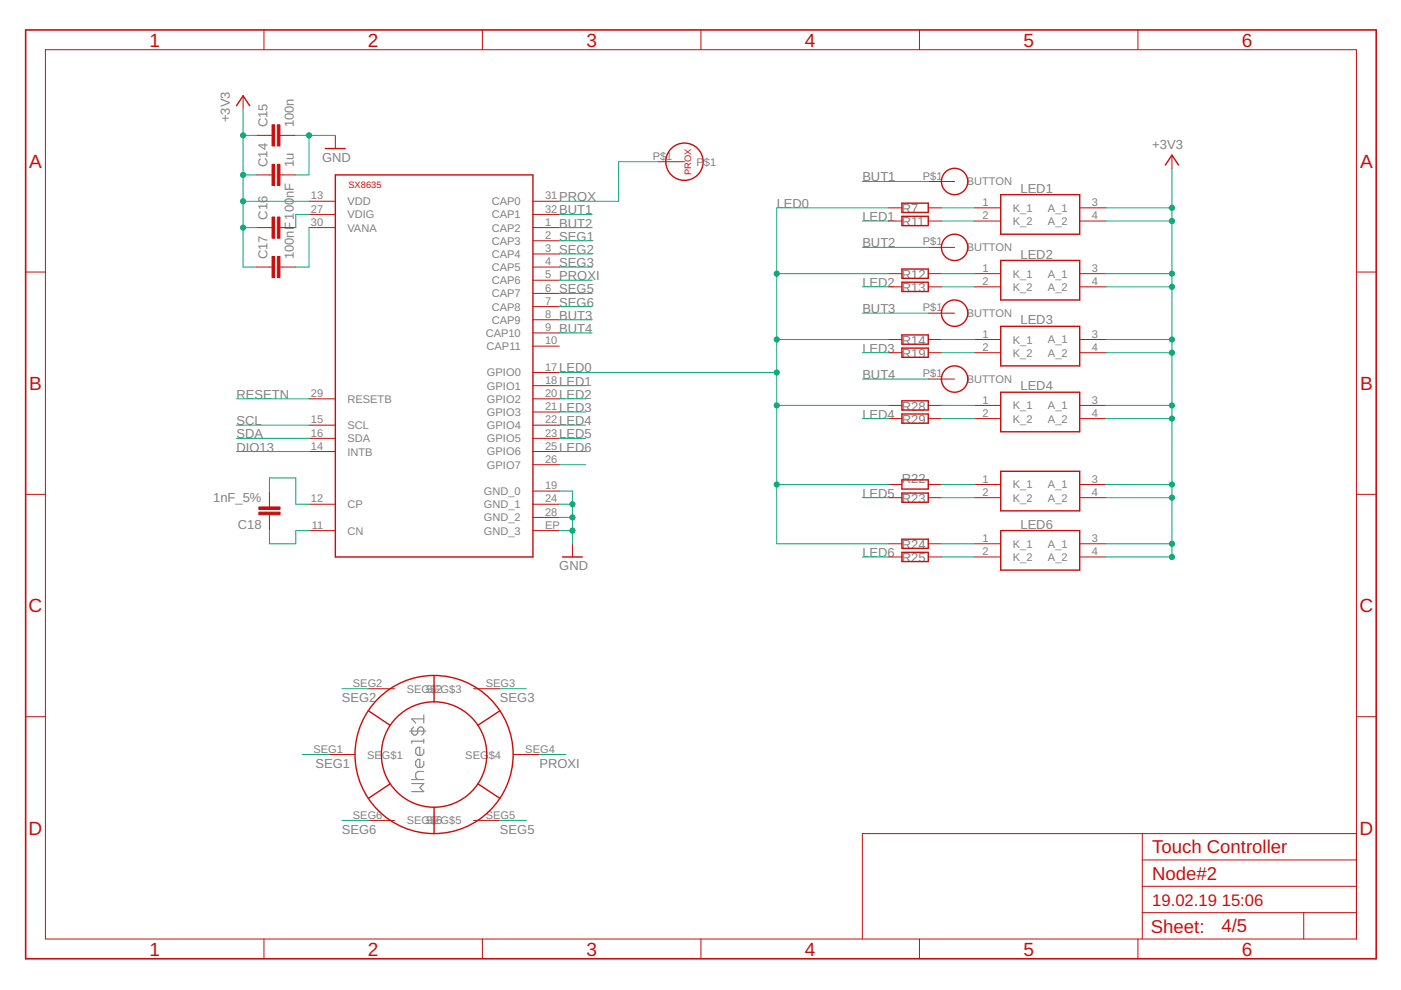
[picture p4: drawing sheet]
<svg xmlns="http://www.w3.org/2000/svg" width="297mm" height="210mm" viewBox="0 0 297 210" stroke-linecap="round" stroke-linejoin="round" font-family="sans-serif">
<path d="M86.8 155h3.5M87.7 154.1l-.4 .5v.8l.4 .5h.4l.5-.5v-.8l.4-.5h.4l.5 .5v.8l-.5 .5M89.9 158.9v.8l-.5 .4h-.8l-.5-.4v-.8l.5-.5h.4v1.7M89.9 151.6v1.7M89.9 156.7v.9M89.9 157.1h-2.6v.5M89.9 152.4h-2.6l.8 .9M87.3 166.1h2.6l-.9 .9 .9 .9h-2.6M87.3 165.3h2.6M89.9 163.6h-1.3l-.5 .4v.8l.5 .5M89.9 161.4v.9l-.5 .4h-.8l-.5-.4v-.9l.5-.4h.4v1.7" fill="none" stroke="#808080" stroke-width=".23"/>
<g fill="none" stroke="#c90d0c" stroke-width=".21">
<path d="M9.6 10.5h278v188.6h-278zM56 6.3v4.2M102.3 6.3v4.2M148.6 6.3v4.2M194.9 6.3v4.2M241.3 6.3v4.2M51.5 20.3v2.8M54.3 37.1h3.4M54.3 28.7h3.4M59.4 37.1h3.3M59.4 28.7h3.3M71.1 28.7v2.8"/>
<path d="M139.5 34.3h5.6M196.8 38.5h5.6M248.5 32.9v2.8M5.4 57.7h4.2M54.3 48.3h3.4M54.3 56.6h3.4M59.4 48.3h3.3M59.4 56.6h3.3M65.5 42.7h5.6M65.5 45.5h5.6M65.5 48.3h5.6M113 42.7h5.6"/>
<path d="M113 45.5h5.6M113 48.3h5.6M113 51.1h5.6M113 53.8h5.6M113 56.6h5.6M113 59.4h5.6M188.4 44.1h2.8M188.4 46.9h2.8M188.4 58h2.8M196.8 44.1h2.8M196.8 46.9h2.8M196.8 58h2.8"/>
<path d="M196.8 52.5h5.6M206.6 44.1h5.6M206.6 46.9h5.6M206.6 58h5.6M228.9 44.1h5.6M228.9 46.9h5.6M228.9 58h5.6M287.6 57.7h4.2M113 62.2h5.6M113 65h5.6M113 67.8h5.6M113 70.6h5.6"/>
<path d="M113 73.4h5.6M113 79h5.6M188.4 60.8h2.8M188.4 72h2.8M188.4 74.8h2.8M196.8 60.8h2.8M196.8 72h2.8M196.8 74.8h2.8M196.8 66.4h5.6M206.6 60.8h5.6M206.6 72h5.6M206.6 74.8h5.6"/>
<path d="M228.9 60.8h5.6M228.9 72h5.6M228.9 74.8h5.6M65.5 84.6h5.6M65.5 90.1h5.6M65.5 92.9h5.6M65.5 95.7h5.6M113 81.8h5.6M113 84.6h5.6M113 87.4h5.6M113 90.1h5.6M113 92.9h5.6"/>
<path d="M113 95.7h5.6M113 98.5h5.6M188.4 86h2.8M188.4 88.8h2.8M196.8 86h2.8M196.8 88.8h2.8M196.8 80.4h5.6M206.6 86h5.6M206.6 88.8h5.6M228.9 86h5.6M228.9 88.8h5.6M5.4 104.8h4.2"/>
<path d="M57.1 104.1v3.4M57.1 109.2v3.3M65.5 106.9h5.6M65.5 112.5h5.6M113 104.1h5.6M113 106.9h5.6M113 109.7h5.6M113 112.5h5.6M121.4 115.3v2.8M188.4 102.7h2.8M188.4 105.5h2.8M188.4 115.3h2.8"/>
<path d="M188.4 118.1h2.8M196.8 102.7h2.8M196.8 105.5h2.8M196.8 115.3h2.8M196.8 118.1h2.8M206.6 102.7h5.6M206.6 105.5h5.6M206.6 115.3h5.6M206.6 118.1h5.6M228.9 102.7h5.6M228.9 105.5h5.6M228.9 115.3h5.6"/>
<path d="M228.9 118.1h5.6M287.6 104.8h4.2M5.4 152h4.2M69.7 160h5.6M78.1 146h5.6M100.4 146h5.6M108.8 160h5.6M287.6 152h4.2M78.1 173.9h5.6M100.4 173.9h5.6M242.2 176.7v22.4M287.6 176.7h-104.8v22.4"/>
<path d="M56 199.1v4.2M102.3 199.1v4.2M148.6 199.1v4.2M194.9 199.1v4.2M241.3 199.1v4.2M242.2 193.5h45.4M242.2 187.9h45.4M242.2 182.3h45.4M276.4 193.5v5.6"/>
</g>
<path d="M5.4 6.3h286.4v197h-286.4z" fill="none" stroke="#c90d0c" stroke-width=".34"/>
<g fill="none" stroke="#c90d0c" stroke-width=".3">
<path d="M50.1 22.4l1.4-2.1 1.4 2.1M69 31.5h4.2M71.1 37.1h41.9v81h-41.9zM247.1 35l1.4-2.1 1.4 2.1M191.2 43.1h5.6v1.9h-5.6zM191.2 45.9h5.6v1.9h-5.6zM191.2 57h5.6v2h-5.6zM191.2 59.8h5.6v2h-5.6zM212.2 41.3h16.7v8.4h-16.7zM212.2 55.2h16.7v8.4h-16.7zM191.2 71h5.6v2h-5.6zM191.2 73.8h5.6v2h-5.6z"/>
<path d="M212.2 69.2h16.7v8.4h-16.7zM191.2 85h5.6v1.9h-5.6zM191.2 87.8h5.6v1.9h-5.6zM212.2 99.9h16.7v8.4h-16.7zM212.2 83.2h16.7v8.3h-16.7zM119.3 118.1h4.2M191.2 101.7h5.6v2h-5.6zM191.2 104.5h5.6v2h-5.6zM191.2 114.3h5.6v2h-5.6zM191.2 117.1h5.6v2h-5.6zM212.2 112.5h16.7v8.4h-16.7zM78.1 150.7l4.6 3.1"/>
<path d="M92 143.2v5.6M106 150.7l-4.7 3.1M82.7 166.2l-4.6 3.1M92 171.2v5.5M101.3 166.2l4.7 3.1"/>
<circle cx="145.1" cy="34.3" r="4"/>
<circle cx="202.4" cy="38.5" r="2.79"/>
<circle cx="202.4" cy="52.5" r="2.79"/>
<circle cx="202.4" cy="66.4" r="2.79"/>
<circle cx="202.4" cy="80.4" r="2.79"/>
<circle cx="92" cy="160" r="16.8"/>
<circle cx="92" cy="160" r="11.2"/>
</g>
<g fill="#c90d0c" stroke="#c90d0c" stroke-width=".21">
<path d="M58.8 34.8h.6v4.5h-.6z"/>
<path d="M57.7 34.8h.5v4.5h-.5z"/>
<path d="M58.8 26.5h.6v4.4h-.6z"/>
<path d="M57.7 26.5h.5v4.4h-.5z"/>
<path d="M58.8 46h.6v4.5h-.6z"/>
<path d="M57.7 46h.5v4.5h-.5z"/>
<path d="M58.8 54.4h.6v4.5h-.6z"/>
<path d="M57.7 54.4h.5v4.5h-.5z"/>
<path d="M54.9 107.5h4.5v.5h-4.5z"/>
<path d="M54.9 108.6h4.5v.5h-4.5z"/>
</g>
<g fill="none" stroke="#0dab76" stroke-width=".21">
<path d="M51.5 28.7h2.8M51.5 37.1h2.8M51.5 23.1v33.5h2.8M62.7 28.7h8.4M65.5 28.7v8.4h-2.8M139.5 34.3h-8.4v8.4h-12.5M182.8 38.5h14M248.5 35.7v82.4h-14M51.5 42.7h14M51.5 48.3h2.8M65.5 48.3v8.3h-2.8M65.5 45.5h-2.8v2.8"/>
<path d="M118.6 56.6h7M118.6 48.3h7M118.6 45.5h7M118.6 51.1h7M118.6 53.8h7M118.6 59.4h7M164.7 58h23.7M182.8 46.9h5.6M182.8 52.5h14M188.4 44.1h-23.7v71.2h23.7M199.6 44.1h7M199.6 46.9h7"/>
<path d="M199.6 58h7M234.5 44.1h14M234.5 46.9h14M234.5 58h14M118.6 79h46.1M118.6 67.8h7M118.6 70.6h7M118.6 62.2h7M118.6 65h7M164.7 72h23.7M182.8 74.8h5.6M182.8 60.8h5.6"/>
<path d="M182.8 66.4h14M199.6 72h7M199.6 74.8h7M199.6 60.8h7M234.5 72h14M234.5 74.8h14M234.5 60.8h14M50.1 92.9h15.4M50.1 90.1h15.4M50.1 84.6h15.4M50.1 95.7h15.4M118.6 92.9h5.6"/>
<path d="M118.6 90.1h5.6M118.6 84.6h5.6M118.6 81.8h5.6M118.6 87.4h5.6M118.6 98.5h5.6M118.6 95.7h5.6M164.7 86h23.7M182.8 88.8h5.6M182.8 80.4h14M199.6 86h7M199.6 88.8h7M234.5 86h14"/>
<path d="M234.5 88.8h14M57.1 104.1v-2.8h5.6v5.6h2.8M57.1 112.5v2.8h5.6v-2.8h2.8M118.6 104.1h2.8v11.2M118.6 106.9h2.8M118.6 109.7h2.8M118.6 112.5h2.8M164.7 102.7h23.7M182.8 118.1h5.6M182.8 105.5h5.6M199.6 115.3h7M199.6 118.1h7"/>
<path d="M199.6 102.7h7M199.6 105.5h7M234.5 115.3h14M234.5 102.7h14M234.5 105.5h14M64.1 160h5.6M72.5 146h5.6M106 146h5.6M114.4 160h5.6M72.5 173.9h5.6M106 173.9h5.6"/>
</g>
<g fill="#0dab76" stroke="#0dab76" stroke-width=".21">
<circle cx="65.5" cy="28.7" r=".55"/>
<circle cx="121.4" cy="106.9" r=".55"/>
<circle cx="121.4" cy="109.7" r=".55"/>
<circle cx="121.4" cy="112.5" r=".55"/>
<circle cx="51.5" cy="28.7" r=".55"/>
<circle cx="51.5" cy="37.1" r=".55"/>
<circle cx="51.5" cy="42.7" r=".55"/>
<circle cx="51.5" cy="48.3" r=".55"/>
<circle cx="248.5" cy="46.9" r=".55"/>
<circle cx="248.5" cy="88.8" r=".55"/>
<circle cx="248.5" cy="118.1" r=".55"/>
<circle cx="248.5" cy="102.7" r=".55"/>
<circle cx="248.5" cy="115.3" r=".55"/>
<circle cx="248.5" cy="105.5" r=".55"/>
<circle cx="248.5" cy="74.8" r=".55"/>
<circle cx="248.5" cy="86" r=".55"/>
<circle cx="248.5" cy="60.8" r=".55"/>
<circle cx="248.5" cy="72" r=".55"/>
<circle cx="248.5" cy="58" r=".55"/>
<circle cx="248.5" cy="44.1" r=".55"/>
<circle cx="164.7" cy="102.7" r=".55"/>
<circle cx="164.7" cy="86" r=".55"/>
<circle cx="164.7" cy="72" r=".55"/>
<circle cx="164.7" cy="58" r=".55"/>
<circle cx="164.7" cy="79" r=".55"/>
</g>
<g font-size="4" fill="#c90d0c">
<text x="31.7" y="9.9">1</text>
<text x="78" y="9.9">2</text>
<text x="124.3" y="9.9">3</text>
<text x="170.7" y="9.9">4</text>
<text x="217" y="9.9">5</text>
<text x="263.3" y="9.9">6</text>
<text x="6.2" y="35.5">A</text>
<text x="288.4" y="35.5">A</text>
<text x="6.2" y="82.7">B</text>
<text x="288.4" y="82.7">B</text>
<text x="6.1" y="129.8">C</text>
<text x="288.2" y="129.8">C</text>
<text x="6.1" y="177">D</text>
<text x="288.2" y="177">D</text>
<text x="31.7" y="202.6">1</text>
<text x="78" y="202.6">2</text>
<text x="124.3" y="202.6">3</text>
<text x="170.7" y="202.6">4</text>
<text x="217" y="202.6">5</text>
<text x="263.3" y="202.6">6</text>
</g>
<g font-size="3.9" fill="#c90d0c">
<text x="244.3" y="180.9">Touch Controller</text>
<text x="244.3" y="186.5">Node#2</text>
<text x="244" y="197.8">Sheet:</text>
<text x="259" y="197.7">4/5</text>
</g>
<g font-size="3.5" fill="#c90d0c">
<text x="244.3" y="192.1">19.02.19</text>
<text x="259" y="192.1">15:06</text>
</g>
<g font-size="2.8" fill="#808080">
<text x="48.7" y="25.9" transform="rotate(-90 48.7 25.9)">+3V3</text>
<text x="56.7" y="27" transform="rotate(-90 56.7 27)">C15</text>
<text x="62.3" y="27" transform="rotate(-90 62.3 27)">100n</text>
<text x="56.7" y="35.4" transform="rotate(-90 56.7 35.4)">C14</text>
<text x="62.3" y="35.4" transform="rotate(-90 62.3 35.4)">1u</text>
<text x="68.3" y="34.3">GND</text>
<text x="244.3" y="31.5">+3V3</text>
<text x="62.3" y="42" transform="rotate(-90 62.3 42)">nF</text>
<text x="182.8" y="38.5">BUT1</text>
<text x="216.4" y="40.8">LED1</text>
<text x="56.7" y="46.6" transform="rotate(-90 56.7 46.6)">C16</text>
<text x="118.6" y="45.5">BUT1</text>
<text x="118.6" y="42.7">PROX</text>
<text x="164.7" y="44.1">LED0</text>
<text x="182.8" y="46.9">LED1</text>
<text x="191.2" y="45.2">R7</text>
<text x="191.2" y="48">R11</text>
<text x="118.6" y="48.3">BUT2</text>
<text x="118.6" y="51">SEG1</text>
<text x="118.6" y="53.8">SEG2</text>
<text x="182.8" y="52.4">BUT2</text>
<text x="56.7" y="55" transform="rotate(-90 56.7 55)">C17</text>
<text x="62.3" y="55" transform="rotate(-90 62.3 55)">100nF 100</text>
<text x="118.6" y="56.6">SEG3</text>
<text x="118.6" y="59.4">PROXI</text>
<text x="191.2" y="59.2">R12</text>
<text x="216.4" y="54.8">LED2</text>
<text x="118.6" y="62.2">SEG5</text>
<text x="118.6" y="65">SEG6</text>
<text x="182.8" y="60.8">LED2</text>
<text x="191.2" y="62">R13</text>
<text x="118.6" y="67.8">BUT3</text>
<text x="118.6" y="70.6">BUT4</text>
<text x="182.8" y="66.4">BUT3</text>
<text x="216.4" y="68.8">LED3</text>
<text x="182.8" y="74.8">LED3</text>
<text x="191.2" y="73.1">R14</text>
<text x="191.2" y="75.9">R19</text>
<text x="118.6" y="79">LED0</text>
<text x="118.6" y="81.8">LED1</text>
<text x="182.8" y="80.4">BUT4</text>
<text x="216.4" y="82.7">LED4</text>
<text x="50.1" y="84.6">RESETN</text>
<text x="118.6" y="84.6">LED2</text>
<text x="118.6" y="87.4">LED3</text>
<text x="182.8" y="88.8">LED4</text>
<text x="191.2" y="87.1">R28</text>
<text x="191.2" y="89.9">R29</text>
<text x="50.1" y="92.9">SDA</text>
<text x="50.1" y="90.2">SCL</text>
<text x="50.1" y="95.7">DIO13</text>
<text x="118.6" y="90.2">LED4</text>
<text x="118.6" y="92.9">LED5</text>
<text x="118.6" y="95.7">LED6</text>
<text x="45.2" y="106.5">1nF_5%</text>
<text x="182.8" y="105.5">LED5</text>
<text x="191.2" y="102.5">R22</text>
<text x="191.2" y="106.7">R23</text>
<text x="50.4" y="112.1">C18</text>
<text x="216.4" y="112.1">LED6</text>
<text x="182.8" y="118.1">LED6</text>
<text x="191.2" y="116.4">R24</text>
<text x="191.2" y="119.2">R25</text>
<text x="118.6" y="120.9">GND</text>
<text x="72.5" y="148.8">SEG2</text>
<text x="106" y="148.8">SEG3</text>
<text x="66.9" y="162.8">SEG1</text>
<text x="114.4" y="162.8">PROXI</text>
<text x="72.5" y="176.7">SEG6</text>
<text x="106" y="176.7">SEG5</text>
</g>
<g font-size="2.3" fill="#808080">
<text x="138.4" y="33.9">P$1</text>
<text x="147.7" y="35.1">P$1</text>
<text x="195.6" y="38.1">P$1</text>
<text x="205" y="39.3">BUTTON</text>
<text x="65.9" y="42.3">13</text>
<text x="65.9" y="45.1">27</text>
<text x="65.9" y="47.9">30</text>
<text x="73.7" y="43.5">VDD</text>
<text x="73.7" y="46.3">VDIG</text>
<text x="104.3" y="43.5">CAP0</text>
<text x="104.3" y="46.3">CAP1</text>
<text x="115.6" y="42.3">31</text>
<text x="115.6" y="45.1">32</text>
<text x="115.6" y="47.9">1</text>
<text x="208.3" y="43.7">1</text>
<text x="208.3" y="46.5">2</text>
<text x="214.7" y="44.9">K_1</text>
<text x="214.7" y="47.7">K_2</text>
<text x="222.2" y="44.9">A_1</text>
<text x="222.2" y="47.7">A_2</text>
<text x="231.5" y="43.7">3</text>
<text x="231.5" y="46.5">4</text>
<text x="73.7" y="49.1">VANA</text>
<text x="104.3" y="49.1">CAP2</text>
<text x="104.3" y="51.9">CAP3</text>
<text x="115.6" y="50.7">2</text>
<text x="115.6" y="53.4">3</text>
<text x="195.6" y="52">P$1</text>
<text x="205" y="53.3">BUTTON</text>
<text x="104.3" y="54.7">CAP4</text>
<text x="104.3" y="57.5">CAP5</text>
<text x="115.6" y="56.2">4</text>
<text x="115.6" y="59">5</text>
<text x="208.3" y="57.6">1</text>
<text x="214.7" y="58.9">K_1</text>
<text x="222.2" y="58.9">A_1</text>
<text x="231.5" y="57.6">3</text>
<text x="104.3" y="60.3">CAP6</text>
<text x="104.3" y="63.1">CAP7</text>
<text x="104.3" y="65.8">CAP8</text>
<text x="115.6" y="61.8">6</text>
<text x="115.6" y="64.6">7</text>
<text x="208.3" y="60.4">2</text>
<text x="214.7" y="61.7">K_2</text>
<text x="222.2" y="61.7">A_2</text>
<text x="231.5" y="60.4">4</text>
<text x="103" y="71.4">CAP10</text>
<text x="104.3" y="68.6">CAP9</text>
<text x="115.6" y="67.4">8</text>
<text x="115.6" y="70.2">9</text>
<text x="195.6" y="66">P$1</text>
<text x="205" y="67.2">BUTTON</text>
<text x="208.3" y="71.6">1</text>
<text x="231.5" y="71.6">3</text>
<text x="103.2" y="74.2">CAP11</text>
<text x="115.6" y="73">10</text>
<text x="208.3" y="74.4">2</text>
<text x="214.7" y="72.8">K_1</text>
<text x="214.7" y="75.6">K_2</text>
<text x="222.2" y="72.8">A_1</text>
<text x="222.2" y="75.6">A_2</text>
<text x="231.5" y="74.4">4</text>
<text x="103.2" y="79.8">GPIO0</text>
<text x="103.2" y="82.6">GPIO1</text>
<text x="115.6" y="78.6">17</text>
<text x="115.6" y="81.4">18</text>
<text x="195.6" y="80">P$1</text>
<text x="205" y="81.2">BUTTON</text>
<text x="65.9" y="89.8">15</text>
<text x="65.9" y="84.2">29</text>
<text x="73.7" y="85.4">RESETB</text>
<text x="103.2" y="85.4">GPIO2</text>
<text x="103.2" y="88.2">GPIO3</text>
<text x="115.6" y="84.2">20</text>
<text x="115.6" y="87">21</text>
<text x="115.6" y="89.8">22</text>
<text x="208.3" y="85.6">1</text>
<text x="208.3" y="88.4">2</text>
<text x="214.7" y="86.8">K_1</text>
<text x="214.7" y="89.6">K_2</text>
<text x="222.2" y="86.8">A_1</text>
<text x="222.2" y="89.6">A_2</text>
<text x="231.5" y="85.6">3</text>
<text x="231.5" y="88.4">4</text>
<text x="65.9" y="95.3">14</text>
<text x="65.9" y="92.6">16</text>
<text x="73.7" y="93.8">SDA</text>
<text x="73.7" y="91">SCL</text>
<text x="103.2" y="91">GPIO4</text>
<text x="103.2" y="93.8">GPIO5</text>
<text x="115.6" y="92.6">23</text>
<text x="115.6" y="95.3">25</text>
<text x="73.7" y="96.6">INTB</text>
<text x="103.2" y="96.6">GPIO6</text>
<text x="103.2" y="99.4">GPIO7</text>
<text x="115.6" y="98.1">26</text>
<text x="65.9" y="106.5">12</text>
<text x="73.7" y="107.8">CP</text>
<text x="102.6" y="105">GND_0</text>
<text x="102.6" y="107.7">GND_1</text>
<text x="115.6" y="103.7">19</text>
<text x="115.6" y="106.5">24</text>
<text x="208.3" y="102.3">1</text>
<text x="208.3" y="105.1">2</text>
<text x="214.7" y="103.6">K_1</text>
<text x="214.7" y="106.4">K_2</text>
<text x="222.2" y="103.6">A_1</text>
<text x="222.2" y="106.3">A_2</text>
<text x="231.5" y="102.3">3</text>
<text x="231.5" y="105.1">4</text>
<text x="66.1" y="112.1">11</text>
<text x="73.7" y="113.3">CN</text>
<text x="102.6" y="110.5">GND_2</text>
<text x="102.6" y="113.3">GND_3</text>
<text x="115.6" y="109.3">28</text>
<text x="115.6" y="112.1">EP</text>
<text x="208.3" y="114.9">1</text>
<text x="208.3" y="117.7">2</text>
<text x="214.7" y="116.1">K_1</text>
<text x="214.7" y="118.9">K_2</text>
<text x="222.2" y="116.1">A_1</text>
<text x="222.2" y="118.9">A_2</text>
<text x="231.5" y="114.9">3</text>
<text x="231.5" y="117.7">4</text>
<text x="74.8" y="145.6">SEG2</text>
<text x="86.2" y="146.9">SEGS$E2G$3</text>
<text x="103" y="145.6">SEG3</text>
<text x="66.4" y="159.6">SEG1</text>
<text x="77.8" y="160.8">SEG$1</text>
<text x="98.7" y="160.8">SEG$4</text>
<text x="111.4" y="159.6">SEG4</text>
<text x="74.8" y="173.6">SEG6</text>
<text x="103" y="173.6">SEG5</text>
<text x="86.2" y="174.8">SEGS$E6G$5</text>
</g>
<g font-size="2" fill="#c90d0c">
<text x="73.9" y="39.9">SX8635</text>
<text x="146.5" y="37.1" transform="rotate(-90 146.5 37.1)">PROX</text>
</g>
</svg>
